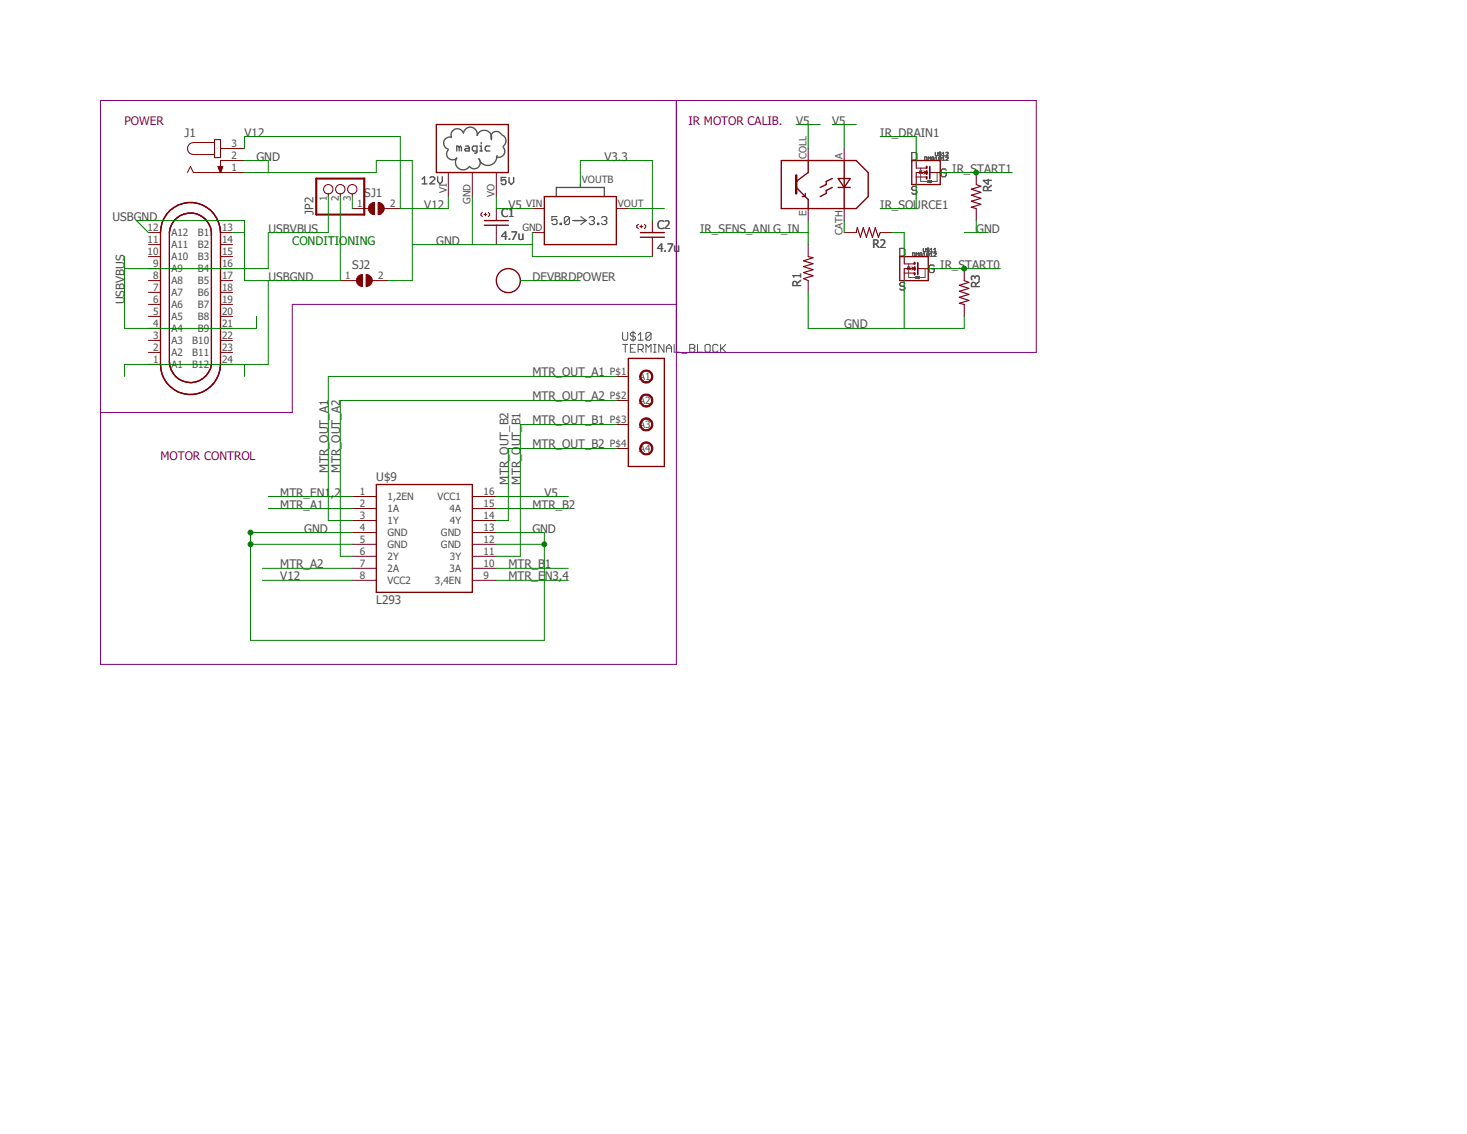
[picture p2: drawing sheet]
<svg xmlns="http://www.w3.org/2000/svg" width="279mm" height="216mm" viewBox="0 0 279 216" stroke-linecap="round" stroke-linejoin="round" font-family="sans-serif">
<path d="M19 19l178.5 107.6M197.5 19l-178.5 107.6" fill="none" stroke="#fff" stroke-width=".19"/>
<g fill="none" stroke="#505050" stroke-width=".21">
<path d="M106.1 41.2h-1v.8l.5-.3h.3l.2 .3v.5l-.2 .3h-.5l-.3-.3M106.7 42.5h.2v.3h-.2zM108.5 41.5l-.3-.3h-.5l-.2 .3v1M108.5 41.5v1l-.3 .3h-.5l-.2-.3M108.5 41.5l-1 1M109.1 42h1M110.6 41.2l1 .8-1 .8M112.2 41.5l.2-.3h.5l.3 .3v.2l-.3 .3M112.7 42h.2M112.9 42l.3 .2v.3l-.3 .3h-.5l-.2-.3M113.8 42.5h.2v.3h-.2zM114.6 41.5l.2-.3h.5l.3 .3v.2l-.3 .3"/>
<path d="M115.1 42h.2M115.3 42l.3 .2v.3l-.3 .3h-.5l-.2-.3"/>
</g>
<g fill="none" stroke="#505050" stroke-width=".25">
<path d="M80.4 34.1l.5-.4v1.3M80.4 35h.9M81.9 33.9l.2-.2h.4l.3 .2v.2l-.9 .9h.9M83.4 33.7v.8l.4 .5 .4-.5v-.8M85.4 28.5a1.14 1.14 0 0 0 0 1.6 1.14 1.14 0 0 0 1.6 0 1.45 1.45 0 0 0 .4 2 1.45 1.45 0 0 0 2-.4 1.17 1.17 0 0 0 1.7 .2 1.17 1.17 0 0 0 .1-1.7 1.75 1.75 0 0 0 2 1.3 1.75 1.75 0 0 0 1.5-1.9M87.5 28.1l-.3-.3h-.2v.9M87.5 28.1v.6M87.5 28.1l.2-.3 .2 .3v.6M88.7 27.8h.5l.2 .3v.6h-.7l-.2-.2 .2-.2h.7M90.8 28.7h-.6l-.2-.2v-.4l.2-.3h.6v1.2l-.2 .2h-.2M91.4 27.8h.3v.9M91.4 28.7h.5"/>
<path d="M91.7 27.1v.3M93.3 27.8h-.7l-.2 .3v.4l.2 .2h.7M95.5 25.5a1.07 1.07 0 0 0-1.5-.4 1.07 1.07 0 0 0-.4 1.5 1.41 1.41 0 0 0-1-1.7 1.41 1.41 0 0 0-1.7 .9 1.33 1.33 0 0 0-1.1-1.6 1.33 1.33 0 0 0-1.5 1.1 1.21 1.21 0 0 0-1.6-.8 1.21 1.21 0 0 0-.7 1.6 1.18 1.18 0 0 0-1.5 .9 1.18 1.18 0 0 0 .9 1.4M95.5 25.7a1.25 1.25 0 0 1 .4 2.1M95.8 27.9a1.19 1.19 0 0 1 .2 1.5 1.19 1.19 0 0 1-1.5 .5M96.4 33.8h-.9v.7l.4-.3h.2l.3 .3v.4l-.3 .2h-.4l-.2-.2M96.9 33.8v.9l.5 .4 .4-.4v-.9M106 37.4v-1.7h9.1v1.7M110.5 35.1v.6M109.4 42h2.3"/>
</g>
<g fill="none" stroke="#505050" stroke-width=".19">
<path d="M173.7 29h.7l.2 .3v1l-.2 .2h-.7zM174.6 35.7l-.2-.2h-.5l-.2 .2v.3l.2 .2h.5l.2 .2v.3l-.2 .3h-.5l-.2-.3M175.1 32.9h.5M175.1 32.6h.5M175.2 32.8h.3M175.2 32.7h.3M175.3 32.7h.1M175.3 32.6h.1M175.3 32.9v1.6h3.2v-1.6M175.3 32.6l.3 .4h-.5zM175.3 32v.6M176.1 29.9l.4 .1-.1 .5h-.3z"/>
<path d="M176.8 34.4l.3 .1M176.8 30.5v-.6l.2 .2 .2-.2v.6M176.8 34.4v.3l.3-.2M176.8 34.7h.1M176.8 34.6h.2M176.8 34.6h.5M176.8 34.5h.1M176.8 34.4h.1M177 34.3l.2 .5M177.2 34.6h.1M177.2 34.7h.2M177.2 34.5h.1"/>
<path d="M177.3 34.4h.1M177.3 34.4l-.2 .1M177.3 34.4v.3l-.2-.2M177.9 30h-.4v.5l.4-.1v-.2h-.2M178.1 30.5h.5M178.1 30.1l.3-.2v.6M178.1 29l.1 .7 .4-.2v-.5M179 28.9v.9M179.2 29.1l-.1-.1-.3 .1v.2l.4 .2-.1 .2-.3-.2M179.2 30v.4h-.4M179.2 30h-.4v.4M179.2 30l-.4 .4"/>
<path d="M179.5 30.5h.4M179.5 30.1l.2-.2v.6M179.5 29.3l.2-.3v.7M179.5 29.7h.4M180.1 30h.5l-.5 .5h.5M180.1 29.1l.2-.1 .3 .1-.5 .6h.5M180.2 32.4l-.2-.2h-.5l-.3 .2v1l.3 .3h.5l.2-.3v-.5h-.5M171.4 47.3h.7l.2 .2v1l-.2 .3h-.7zM172.3 54l-.2-.2h-.5l-.2 .2v.2l.2 .3h.5l.2 .2v.3l-.2 .2h-.5l-.2-.2M172.8 51.2h.5M172.8 50.8h.6M172.8 51.1h.5"/>
<path d="M172.9 51.1h.4M172.9 51.1h.3M172.9 51h.3M173 50.9l.2 .1M173 50.9h.1M173.1 51.1v1.7h3.1v-1.7M173.1 50.8l.3 .4h-.6zM173.1 50.2v.6M173.8 48.1h.4v.2v.5h-.4zM174.5 52.7l.3 .1M174.5 48.8v-.7l.2 .2 .2-.2v.7M174.5 52.7v.3"/>
<path d="M174.5 53h.1M174.5 52.9h.1M174.5 52.8h.2M174.5 52.7h.1M174.7 52.6l.2 .5M174.8 52.8l-.3 .2M174.8 52.8l.2 .2M174.8 52.8h.2M174.9 52.9h.1M174.9 52.7h.1M175 53h.1M175 52.7h.1"/>
<path d="M175 52.7l-.2 .1M175 52.7v.3M175.6 48.3l-.1-.2-.3 .2v.4l.3 .1 .1-.3h-.2M175.9 48.8h.4M175.9 48.3l.2-.2v.7M175.9 47.3v.7l.4-.2v-.5M176.7 47.2v.8M177 47.4l-.2-.1-.3 .1 .1 .2 .4 .1-.2 .3-.3-.2M177 48.3l-.2 .5-.3-.1M177 48.3l-.4-.2-.1 .6M177 48.3l-.5 .4M177.2 48.8h.4"/>
<path d="M177.2 48.3l.2-.2v.7M177.2 47.5l.2-.2v.7M177.2 48h.4M177.8 48.3l.2-.2 .3 .2-.5 .5h.5M177.8 48h.5M177.8 47.5l.3-.2v.7M177.9 50.7l-.2-.2h-.5l-.2 .2v.9l.2 .3h.5l.2-.3v-.4h-.4M118.6 65.6h.9M118.6 63.3v1.2l.2 .3h.5l.2-.3v-1.2M119.1 65.6v1.5M120.1 66.3h.5M120.6 63v2"/>
<path d="M121 65.6h-.9v1.5h.9M121 63.5l-.2-.2h-.5l-.2 .2v.3l.2 .2h.5l.2 .3v.2l-.2 .3h-.5l-.2-.3M121.5 66.5h.8l.2-.2v-.5l-.2-.2h-.8v1.5M121.5 64.8h1M121.5 63.8l.5-.5v1.5M122 66.5l.5 .6M123 67.1v-1.5l.5 .5 .5-.5v1.5M124 63.5l-.3-.2h-.5l-.2 .2v1M124 63.5v1l-.3 .3h-.5l-.2-.3M124 63.5l-1 1M124.5 65.6h.5M124.5 67.1h.5"/>
<path d="M124.7 65.6v1.5M126.4 65.6v1.5l-.9-1.5v1.5M126.9 66.3h1M126.9 67.1v-1l.5-.5 .5 .5v1M128.4 65.6v1.5h1M129.9 67.3h1M131.4 65.6h.7l.2 .2v.3l-.2 .2 .2 .2v.3l-.2 .3h-.7zM131.4 66.3h.7M132.8 65.6v1.5h1M134.3 65.8l.2-.2h.5l.3 .2v1l-.3 .3h-.5l-.2-.3zM136.7 65.8l-.2-.2h-.5l-.2 .2v1l.2 .3h.5l.2-.3M137.2 65.6v1.5"/>
<path d="M137.5 66.3l.7 .8M138.2 65.6l-1 .9"/>
</g>
<g fill="none" stroke="#800000" stroke-width=".25">
<path d="M103.7 37.4h13.7v9.2h-13.7z"/>
<circle cx="96.8" cy="53.4" r="2.29"/>
</g>
<g fill="none" stroke="#800000" stroke-width=".19">
<path d="M35.7 32.9l.6-1.2 .5 1.2h9.8M40.9 27.1h-4.1a1.14 1.14 0 0 0-1.1 1.2 1.14 1.14 0 0 0 1.1 1.1h4.1M40.9 26.6h1.1v3.4h-1.1zM41.5 31.7h.9l-.4 1.2zM41.5 31.7h.9M41.6 31.8h.8M41.6 32h.7M41.7 32h.6M41.7 32.2h.5M41.7 32.1h.6M41.7 32.3h.5M41.8 32.4h.4"/>
<path d="M41.8 32.3h.4M41.8 32.5h.3M41.9 32.6h.2M41.9 32.7h.1M42 32.8h.1M42 28.3h4.6M46.6 30.6h-4.6v2.3M101.4 39.7h2.3M117.4 39.7h2.3M101.4 44.3h2.3"/>
</g>
<path d="M72 38.6a1.14 1.14 0 0 1 1.2 1.1 1.14 1.14 0 0 1-1.2 1.2z" fill-rule="evenodd" fill="#800000"/>
<path d="M72 38.6a1.14 1.14 0 0 1 1.2 1.1 1.14 1.14 0 0 1-1.2 1.2z" fill="none" stroke="#800000" stroke-width=".19"/>
<path d="M70.4 38.9l.3-.2 .6-.1v2.3a1.16 1.16 0 0 1-1-.7 1.16 1.16 0 0 1 .1-1.3z" fill-rule="evenodd" fill="#800000"/>
<path d="M67.1 39.7h3.1M70.4 38.9l.3-.2 .6-.1v2.3a1.16 1.16 0 0 1-1-.7 1.16 1.16 0 0 1 .1-1.3zM73.2 39.7h3" fill="none" stroke="#800000" stroke-width=".19"/>
<path d="M69.7 52.3a1.12 1.12 0 0 1 1.2 1.1 1.12 1.12 0 0 1-1.2 1.1z" fill-rule="evenodd" fill="#800000"/>
<path d="M69.7 52.3a1.12 1.12 0 0 1 1.2 1.1 1.12 1.12 0 0 1-1.2 1.1z" fill="none" stroke="#800000" stroke-width=".19"/>
<path d="M68.2 52.7l.3-.3 .5-.1v2.2a1.12 1.12 0 0 1-1-.6 1.12 1.12 0 0 1 .2-1.2z" fill-rule="evenodd" fill="#800000"/>
<g fill="none" stroke="#800000" stroke-width=".19">
<path d="M62.5 36.9v.5M64.8 36.9v.5M67.1 36.9v.5M85.4 32.9v4.5M90 32.9v4.5M94.5 32.9v4.5M94.5 39.7v2.3M28.3 53.4h2.3M28.3 44.3h2.3M28.3 46.6h2.3M28.3 48.9h2.3M28.3 51.1h2.3"/>
<path d="M28.3 55.7h2.3M28.3 58h2.3M42 53.4h2.3M42 44.3h2.3M42 46.6h2.3M42 48.9h2.3M42 51.1h2.3M42 55.7h2.3M42 58h2.3M64.8 53.4h3.1M68.2 52.7l.3-.3 .5-.1v2.2a1.12 1.12 0 0 1-1-.6 1.12 1.12 0 0 1 .2-1.2zM70.9 53.4h3.1"/>
<path d="M91.9 40.4l-.3 .3v.3l.3 .2M92.2 40.9h.5M92.5 40.6v.5M93 40.4l.3 .3v.3l-.3 .2M94.5 42.9v3.7M121.6 42.7l-.3 .3v.3l.3 .2M121.9 43.1h.5M122.1 42.8v.6M122.7 42.7l.3 .3v.3l-.3 .2M124.2 42v2.3M124.2 45.2v3.7M28.3 60.2h2.3"/>
<path d="M28.3 62.5h2.3M28.3 64.8h2.3M28.3 67.1h2.3M28.3 69.4h2.3M42 60.2h2.3M42 62.5h2.3M42 64.8h2.3M42 67.1h2.3M42 69.4h2.3M117.4 71.7h2.3M117.4 76.2h2.3M67.1 94.5h4.6"/>
<path d="M67.1 96.8h4.6M67.1 99.1h4.6M90 94.5h4.5M90 96.8h4.5M90 99.1h4.5M117.4 80.8h2.3M117.4 85.4h2.3M67.1 101.4h4.6M67.1 103.6h4.6M67.1 105.9h4.6M67.1 108.2h4.6M67.1 110.5h4.6"/>
<path d="M90 101.4h4.5M90 103.6h4.5M90 105.9h4.5M90 108.2h4.5M90 110.5h4.5"/>
<circle cx="62.5" cy="36" r=".89"/>
<circle cx="64.8" cy="36" r=".89"/>
<circle cx="67.1" cy="36" r=".89"/>
</g>
<path d="M83.1 23.7h13.7v9.2h-13.7zM32.4 40a5.7 5.7 0 0 1 6.2-1 5.7 5.7 0 0 1 3.4 5.3v25.1a5.7 5.7 0 0 1-5.7 5.7 5.7 5.7 0 0 1-5.7-5.7v-25.1a5.7 5.7 0 0 1 1.8-4.3zM33.1 42.1a4 4 0 0 1 4.6-1.3 4 4 0 0 1 2.6 4v24.6a4 4 0 0 1-4.3 3.4 4 4 0 0 1-3.7-4v-24.5l.1-.8zM92.2 42h4.6M92.2 42.9h4.6M122 44.3h4.5M122 45.2h4.5M119.7 68.2h6.8v20.6h-6.8zM71.7 92.2h18.3v20.6h-18.3z" fill="none" stroke="#800000" stroke-width=".25"/>
<path d="M60.2 34h9.2v6.9h-9.2z" fill="none" stroke="#800000" stroke-width=".38"/>
<path d="M122.2 84.5a1.26 1.26 0 0 1 2 .2 1.26 1.26 0 0 1-.8 1.9 1.26 1.26 0 0 1-1.6-1.2h.2a1.02 1.02 0 0 1 1.4-1 1.02 1.02 0 0 1 .4 1.7 1.02 1.02 0 0 1-1.7-.3l-.1-.4h-.2z" fill-rule="evenodd" fill="#800000"/>
<path d="M122.2 84.5a1.26 1.26 0 0 1 2 .2 1.26 1.26 0 0 1-.8 1.9 1.26 1.26 0 0 1-1.6-1.2h.2a1.02 1.02 0 0 1 1.4-1 1.02 1.02 0 0 1 .4 1.7 1.02 1.02 0 0 1-1.7-.3l-.1-.4h-.2z" fill="none" stroke="#800000" stroke-width=".19"/>
<path d="M122.2 80a1.26 1.26 0 0 1 2 .2 1.26 1.26 0 0 1-.8 1.8 1.26 1.26 0 0 1-1.6-1.2h.2a1.02 1.02 0 0 1 1.4-1 1.02 1.02 0 0 1 .4 1.7 1.02 1.02 0 0 1-1.7-.3l-.1-.4h-.2z" fill-rule="evenodd" fill="#800000"/>
<path d="M122.2 80a1.26 1.26 0 0 1 2 .2 1.26 1.26 0 0 1-.8 1.8 1.26 1.26 0 0 1-1.6-1.2h.2a1.02 1.02 0 0 1 1.4-1 1.02 1.02 0 0 1 .4 1.7 1.02 1.02 0 0 1-1.7-.3l-.1-.4h-.2z" fill="none" stroke="#800000" stroke-width=".19"/>
<path d="M122.2 75.4a1.26 1.26 0 0 1 2 .2 1.26 1.26 0 0 1-.8 1.9 1.26 1.26 0 0 1-1.6-1.3h.2a1.02 1.02 0 0 1 1.4-.9 1.02 1.02 0 0 1 .4 1.6 1.02 1.02 0 0 1-1.7-.3l-.1-.4h-.2z" fill-rule="evenodd" fill="#800000"/>
<path d="M122.2 75.4a1.26 1.26 0 0 1 2 .2 1.26 1.26 0 0 1-.8 1.9 1.26 1.26 0 0 1-1.6-1.3h.2a1.02 1.02 0 0 1 1.4-.9 1.02 1.02 0 0 1 .4 1.6 1.02 1.02 0 0 1-1.7-.3l-.1-.4h-.2z" fill="none" stroke="#800000" stroke-width=".19"/>
<path d="M122.2 70.8a1.26 1.26 0 0 1 2 .2 1.26 1.26 0 0 1-.8 1.9 1.26 1.26 0 0 1-1.6-1.2h.2a1.02 1.02 0 0 1 1.4-1 1.02 1.02 0 0 1 .4 1.7 1.02 1.02 0 0 1-1.7-.3l-.1-.4h-.2z" fill-rule="evenodd" fill="#800000"/>
<g fill="none" stroke="#800000" stroke-width=".19">
<path d="M153.9 28.3v2.3M153.9 39.7v2.3M160.8 28.3v2.3M160.8 39.7v2.3M174.5 30.6v1.4h2M174.5 33.7h2M175.9 32.6l.6 .3M176.5 32.9h-2v2.2M176.5 32.9l-.6 .2M177.1 32.9h2M185.9 32.9v2.2M185.9 39.7v2.3"/>
<path d="M153.9 46.6v2.3M153.9 53.4v2.3M160.8 44.3h2.3M167.6 44.3h2.3M172.2 48.9v1.3h2M172.2 52h2M173.7 50.8l.5 .3M174.2 51.1h-2v2.3M174.2 51.1l-.5 .3M174.8 51.1h2M183.6 51.1v2.3M183.6 58v2.2"/>
<path d="M122.2 70.8a1.26 1.26 0 0 1 2 .2 1.26 1.26 0 0 1-.8 1.9 1.26 1.26 0 0 1-1.6-1.2h.2a1.02 1.02 0 0 1 1.4-1 1.02 1.02 0 0 1 .4 1.7 1.02 1.02 0 0 1-1.7-.3l-.1-.4h-.2z"/>
</g>
<path d="M148.8 30.6h14.3l2.3 2.3v4.5l-2.3 2.3h-14.3zM151.6 35.7l2.3 2.3v1.7M153.4 36.8v.6h-.6M153.9 30.6v2.3l-2.3 1.6M158.5 34l-1.1 .5v.6l-1.2 .6M158.5 35.7l-1.1 .6v.5l-1.2 .6M159.6 34h2.3l-1.1 1.7zM159.6 35.7h2.3M160.8 30.6v9.1M173.7 30.6h5.4v4.5h-5.4zM171.4 48.9h5.4v4.5h-5.4z" fill="none" stroke="#800000" stroke-width=".25"/>
<path d="M151.6 33.4v3.4" fill="none" stroke="#800000" stroke-width=".47"/>
<path d="M177.1 31.7v2.3M174.8 50v2.3" fill="none" stroke="#800000" stroke-width=".3"/>
<path d="M176.5 31.7v.3M176.5 32.6v.5M176.5 33.7v.3M174.2 50v.2M174.2 50.8v.6M174.2 52v.3" fill="none" stroke="#800000" stroke-width=".38"/>
<path d="M185.9 35.1l.9 .4-1.8 .5 1.8 .6-1.8 .6 1.8 .6-1.8 .5 1.8 .6-1.8 .6 .9 .2M153.9 48.9l1 .2-1.9 .6 1.9 .5-1.9 .6 1.9 .6-1.9 .5 1.9 .6-1.9 .5 .9 .4M163.1 44.3l.2-1 .6 1.9 .5-1.9 .6 1.9 .6-1.9 .6 1.9 .5-1.9 .6 1.9 .3-.9M183.6 53.4l.9 .4-1.8 .5 1.8 .6-1.8 .6 1.8 .5-1.8 .6 1.8 .6-1.8 .5 .9 .3" fill="none" stroke="#800000" stroke-width=".21"/>
<g fill="none" stroke="#008000" stroke-width=".19">
<path d="M46.6 32.9h25.1v-2.3h6.8v22.8h-4.5M46.6 30.6h4.5v2.3M90 37.4v9.2M94.5 37.4v2.3h6.9M151.6 23.7h4.6M153.9 23.7v4.6M158.5 23.7h4.6M160.8 23.7v4.6M78.5 46.6h22.9M101.4 44.3v4.6h22.8M94.5 94.5h13.7M94.5 101.4h9.2v20.5h-56v-18.3h19.4"/>
<path d="M94.5 103.6h9.2"/>
</g>
<circle cx="103.7" cy="103.6" r=".46" fill="#008000"/>
<g fill="none" stroke="#008000" stroke-width=".19">
<path d="M67.1 101.4h-19.4v2.2"/>
<circle cx="103.7" cy="103.6" r=".46"/>
</g>
<circle cx="47.7" cy="103.6" r=".46" fill="#008000"/>
<g fill="none" stroke="#008000" stroke-width=".19">
<path d="M47.7 101.4h10.3"/>
<circle cx="47.7" cy="103.6" r=".46"/>
</g>
<circle cx="47.7" cy="101.4" r=".46" fill="#008000"/>
<g fill="none" stroke="#008000" stroke-width=".19">
<path d="M46.6 28.3v-2.3h29.6v13.7h9.2v-2.3M62.5 37.4v6.9h-11.4v6.8h-27.4M64.8 37.4v16h-18.2v-11.4h-20.6l2.3 2.3M67.1 37.4v2.3M110.5 35.1v-4.5h13.7v11.4M119.7 39.7h6.8M23.7 48.9v13.6h25.2v-2.3M44.3 44.3h2.3M51.1 53.4v16h-27.4v2.3M99.1 53.4h11.4M133.3 44.3h20.6M153.9 42v4.6"/>
<path d="M153.9 55.7v6.8h29.7v-2.3M160.8 42v2.3M169.9 44.3h2.3v4.6M172.2 53.4v9.1M176.8 51.1h13.7M183.6 44.3h4.6M185.9 42v2.3M46.6 69.4v2.3M117.4 71.7h-54.9v27.4h4.6M117.4 76.2h-52.6v29.7h2.3M51.1 96.8h16M51.1 94.5h16"/>
<path d="M94.5 96.8h13.7M117.4 80.8h-18.3v25.1h-4.6M117.4 85.4h-20.6v13.7h-2.3M50 110.5h17.1M50 108.2h17.1M94.5 110.5h13.7M94.5 108.2h13.7"/>
<circle cx="47.7" cy="101.4" r=".46"/>
</g>
<circle cx="183.6" cy="51.1" r=".46" fill="#008000"/>
<g fill="none" stroke="#008000" stroke-width=".19">
<path d="M179.1 32.9h13.7"/>
<circle cx="183.6" cy="51.1" r=".46"/>
</g>
<circle cx="185.9" cy="32.9" r=".46" fill="#008000"/>
<g fill="none" stroke="#008000" stroke-width=".19">
<path d="M167.6 26h6.9v4.6M174.5 35.1v4.6h-6.9"/>
<circle cx="185.9" cy="32.9" r=".46"/>
</g>
<path d="M128.8 19.1v107.4h-109.7v-107.4h178.3v48h-68.6M128.8 58h-73.1v20.5h-36.6" fill="none" stroke="#800080" stroke-width=".19"/>
<g font-size="2.2" fill="#800080">
<text x="23.7" y="23.7">POWER</text>
<text x="131.1" y="23.7">IR MOTOR CALIB.</text>
<text x="30.6" y="87.7">MOTOR CONTROL</text>
</g>
<g font-size="2.2" fill="#505050">
<text x="151.6" y="23.7">V5</text>
<text x="158.5" y="23.7">V5</text>
<text x="35.1" y="26">J1</text>
<text x="46.6" y="26">V12</text>
<text x="167.6" y="26">IR_DRAIN1</text>
<text x="48.9" y="30.6">GND</text>
<text x="115.1" y="30.6">V3.3</text>
<text x="181.4" y="32.9">IR_START1</text>
<text x="21.4" y="42">USBGND</text>
<text x="59.7" y="40.9" transform="rotate(-90 59.7 40.9)">JP2</text>
<text x="69.4" y="37.4">SJ1</text>
<text x="80.8" y="39.7">V12</text>
<text x="95.5" y="41.4">C1</text>
<text x="96.8" y="39.7">V5</text>
<text x="167.6" y="39.7">IR_SOURCE1</text>
<text x="188.9" y="36.6" transform="rotate(-90 188.9 36.6)">R4</text>
<text x="51.1" y="44.3">USBVBUS</text>
<text x="83.1" y="46.6">GND</text>
<text x="95.5" y="45.8">4.7u</text>
<text x="125.1" y="43.7">C2</text>
<text x="133.4" y="44.3">IR_SENS_ANLG_IN</text>
<text x="166.2" y="47.2">R2</text>
<text x="185.9" y="44.3">GND</text>
<text x="51.1" y="53.4">USBGND</text>
<text x="67.1" y="51.1">SJ2</text>
<text x="101.4" y="53.4">DEVBRDPOWER</text>
<text x="125.1" y="48">4.7u</text>
<text x="179.1" y="51.1">IR_START0</text>
<text x="23.7" y="58" transform="rotate(-90 23.7 58)">USBVBUS</text>
<text x="152.6" y="54.6" transform="rotate(-90 152.6 54.6)">R1</text>
<text x="186.6" y="54.9" transform="rotate(-90 186.6 54.9)">R3</text>
<text x="160.8" y="62.5">GND</text>
<text x="101.4" y="71.7">MTR_OUT_A1</text>
<text x="101.4" y="76.2">MTR_OUT_A2</text>
<text x="101.4" y="80.8">MTR_OUT_B1</text>
<text x="62.5" y="90" transform="rotate(-90 62.5 90)">MTR_OUT_A1</text>
<text x="64.8" y="90" transform="rotate(-90 64.8 90)">MTR_OUT_A2</text>
<text x="101.4" y="85.4">MTR_OUT_B2</text>
<text x="53.4" y="94.5">MTR_EN1,2</text>
<text x="71.7" y="91.6">U$9</text>
<text x="96.8" y="92.2" transform="rotate(-90 96.8 92.2)">MTR_OUT_B2</text>
<text x="99.1" y="92.2" transform="rotate(-90 99.1 92.2)">MTR_OUT_B1</text>
<text x="103.7" y="94.5">V5</text>
<text x="53.4" y="96.8">MTR_A1</text>
<text x="58" y="101.4">GND</text>
<text x="101.4" y="96.8">MTR_B2</text>
<text x="101.4" y="101.4">GND</text>
<text x="53.4" y="110.5">V12</text>
<text x="53.4" y="108.2">MTR_A2</text>
<text x="96.8" y="110.5">MTR_EN3,4</text>
<text x="96.8" y="108.2">MTR_B1</text>
<text x="71.7" y="115.1">L293</text>
</g>
<text font-size="2.2" fill="#008000" x="55.7" y="46.6">CONDITIONING</text>
<g font-size="1.9" fill="#505050">
<text x="44.1" y="28">3</text>
<text x="44.1" y="30.2">2</text>
<text x="44.1" y="32.5">1</text>
<text x="110.8" y="34.8">VOUTB</text>
<text x="153.6" y="30.2" transform="rotate(-90 153.6 30.2)">COLL</text>
<text x="160.5" y="30.2" transform="rotate(-90 160.5 30.2)">A</text>
<text x="62.2" y="38.3" transform="rotate(-90 62.2 38.3)">1</text>
<text x="64.5" y="38.3" transform="rotate(-90 64.5 38.3)">2</text>
<text x="66.8" y="38.3" transform="rotate(-90 66.8 38.3)">3</text>
<text x="68" y="39.4">1</text>
<text x="74.3" y="39.4">2</text>
<text x="85.1" y="36.8" transform="rotate(-90 85.1 36.8)">VI</text>
<text x="89.6" y="38.8" transform="rotate(-90 89.6 38.8)">GND</text>
<text x="94.2" y="37.5" transform="rotate(-90 94.2 37.5)">VO</text>
<text x="100.2" y="39.4">VIN</text>
<text x="117.7" y="39.4">VOUT</text>
<text x="153.6" y="41.1" transform="rotate(-90 153.6 41.1)">E</text>
<text x="28.1" y="46.2">11</text>
<text x="28.1" y="43.9">12</text>
<text x="32.6" y="47.2">A11</text>
<text x="32.6" y="45">A12</text>
<text x="37.7" y="45">B1</text>
<text x="37.7" y="47.2">B2</text>
<text x="42.3" y="43.9">13</text>
<text x="42.3" y="46.2">14</text>
<text x="99.5" y="43.9">GND</text>
<text x="160.5" y="44.7" transform="rotate(-90 160.5 44.7)">CATH</text>
<text x="28.1" y="48.5">10</text>
<text x="29.2" y="53.1">8</text>
<text x="29.2" y="50.8">9</text>
<text x="32.6" y="51.8">A9</text>
<text x="32.6" y="49.5">A10</text>
<text x="37.7" y="49.5">B3</text>
<text x="37.7" y="51.8">B4</text>
<text x="42.3" y="48.5">15</text>
<text x="42.3" y="50.8">16</text>
<text x="42.3" y="53.1">17</text>
<text x="65.7" y="53.1">1</text>
<text x="72" y="53.1">2</text>
<text x="29.2" y="59.9">5</text>
<text x="29.2" y="57.7">6</text>
<text x="29.2" y="55.4">7</text>
<text x="32.6" y="58.7">A6</text>
<text x="32.6" y="56.4">A7</text>
<text x="32.6" y="54.1">A8</text>
<text x="37.7" y="54.1">B5</text>
<text x="37.7" y="56.3">B6</text>
<text x="37.7" y="58.6">B7</text>
<text x="42.3" y="55.4">18</text>
<text x="42.3" y="57.7">19</text>
<text x="42.3" y="59.9">20</text>
<text x="29.2" y="64.5">3</text>
<text x="29.2" y="62.2">4</text>
<text x="32.6" y="65.5">A3</text>
<text x="32.6" y="63.2">A4</text>
<text x="32.6" y="61">A5</text>
<text x="36.6" y="65.5">B10</text>
<text x="37.7" y="60.9">B8</text>
<text x="37.7" y="63.2">B9</text>
<text x="42.3" y="62.2">21</text>
<text x="42.3" y="64.5">22</text>
<text x="29.2" y="69.1">1</text>
<text x="29.2" y="66.8">2</text>
<text x="32.6" y="70.1">A1</text>
<text x="32.6" y="67.8">A2</text>
<text x="36.6" y="67.8">B11</text>
<text x="36.6" y="70.1">B12</text>
<text x="42.3" y="66.8">23</text>
<text x="42.3" y="69.1">24</text>
<text x="116.2" y="71.4">P$1</text>
<text x="116.2" y="75.9">P$2</text>
<text x="121.8" y="72.3">A1</text>
<text x="121.8" y="76.9">A2</text>
<text x="116.2" y="80.5">P$3</text>
<text x="121.8" y="81.5">A3</text>
<text x="116.2" y="85">P$4</text>
<text x="121.8" y="86.1">A4</text>
<text x="68.5" y="94.2">1</text>
<text x="73.8" y="95.2">1,2EN</text>
<text x="83.4" y="95.2">VCC1</text>
<text x="92.1" y="94.2">16</text>
<text x="68.5" y="96.5">2</text>
<text x="68.5" y="98.8">3</text>
<text x="68.5" y="101.1">4</text>
<text x="73.8" y="97.5">1A</text>
<text x="73.8" y="99.8">1Y</text>
<text x="85.6" y="97.5">4A</text>
<text x="85.7" y="99.7">4Y</text>
<text x="92.1" y="101.1">13</text>
<text x="92.1" y="98.8">14</text>
<text x="92.1" y="96.5">15</text>
<text x="68.5" y="103.3">5</text>
<text x="68.5" y="105.6">6</text>
<text x="68.5" y="107.9">7</text>
<text x="73.8" y="102.1">GND</text>
<text x="73.8" y="104.4">GND</text>
<text x="73.8" y="106.6">2Y</text>
<text x="84" y="104.3">GND</text>
<text x="84" y="102">GND</text>
<text x="85.7" y="106.6">3Y</text>
<text x="92.1" y="107.9">10</text>
<text x="92.1" y="105.6">11</text>
<text x="92.1" y="103.3">12</text>
<text x="68.5" y="110.2">8</text>
<text x="73.8" y="108.9">2A</text>
<text x="73.8" y="111.2">VCC2</text>
<text x="82.8" y="111.2">3,4EN</text>
<text x="85.6" y="108.9">3A</text>
<text x="92.1" y="110.2">9</text>
</g>
</svg>
